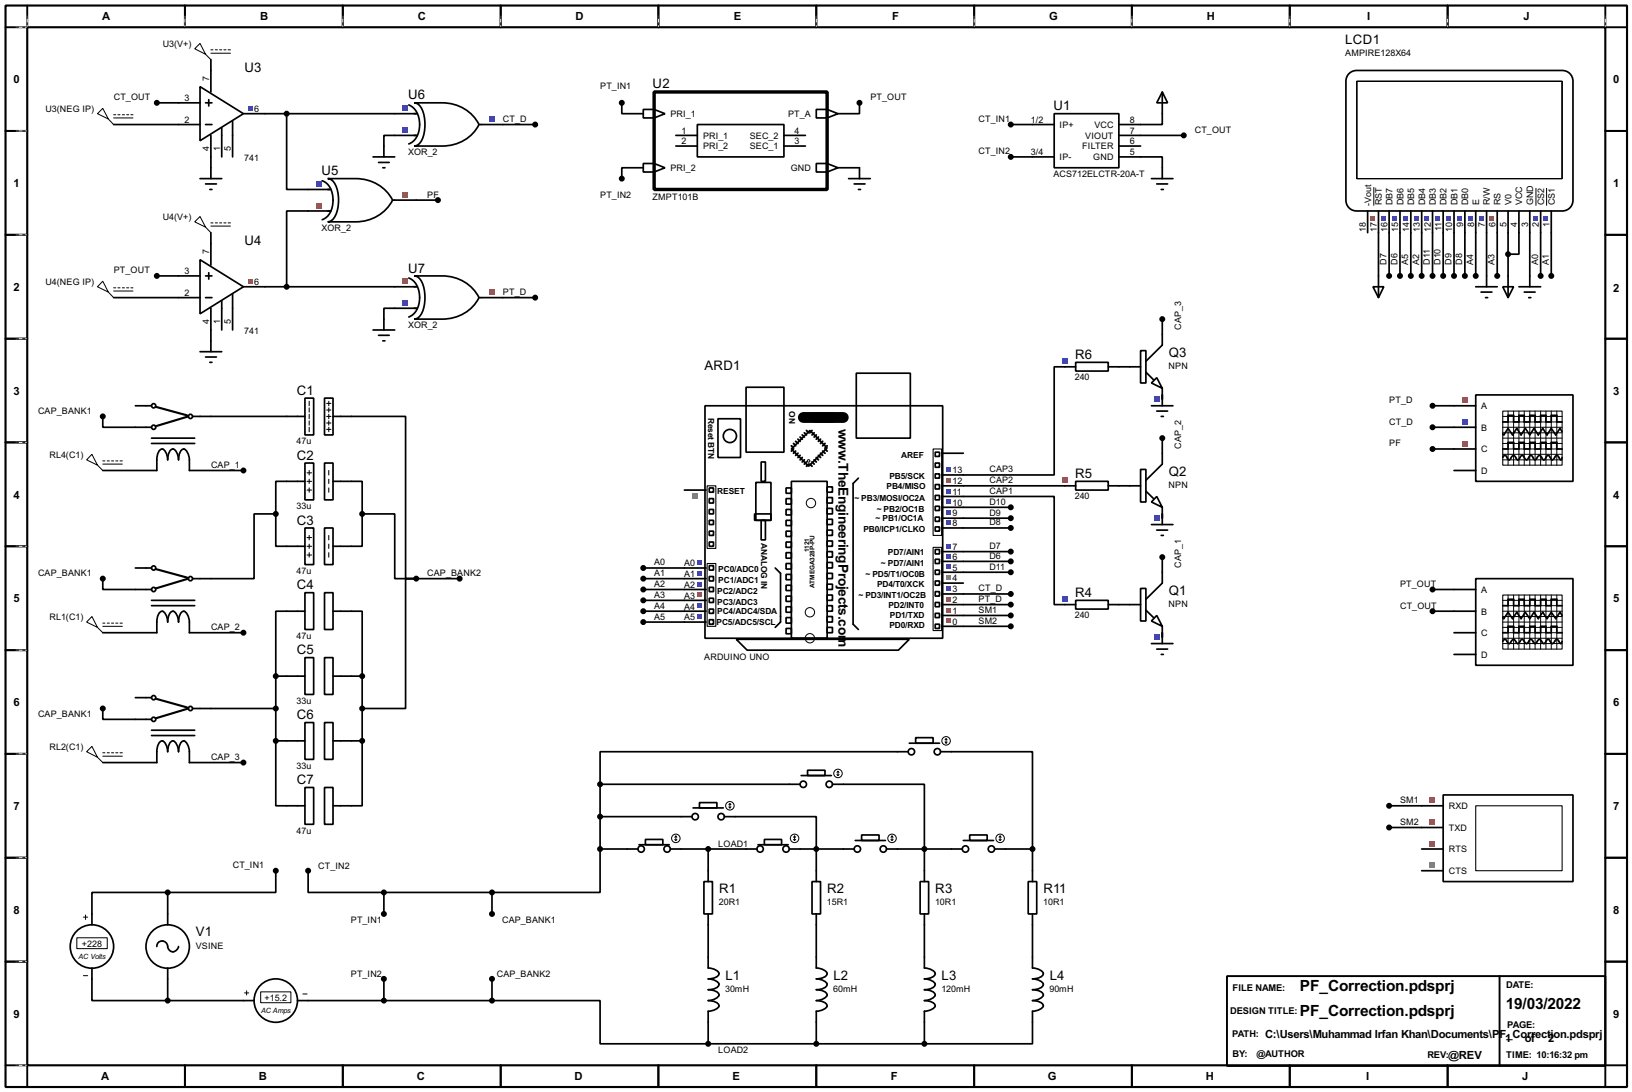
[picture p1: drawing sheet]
<svg xmlns="http://www.w3.org/2000/svg" width="383mm" height="256mm" viewBox="0 0 383 256" stroke-linecap="round" stroke-linejoin="round" font-family="sans-serif">
<path d="M1.3 1.3h381v254h-381zM6.4 6.4h370.8v243.8h-370.8z" fill="none" stroke="#000" stroke-width=".5"/>
<g fill="none" stroke="#000" stroke-width=".45">
<path d="M6.4 1.3v5.1h-5.1M43.5 1.3v5.1M80.6 1.3v5.1M117.7 1.3v5.1M154.7 1.3v5.1M191.8 1.3v5.1M228.9 1.3v5.1M266 1.3v5.1M303.1 1.3v5.1M340.2 1.3v5.1M377.2 1.3v5.1h5.1M1.3 30.8h5.1"/>
<path d="M377.2 30.8h5.1M1.3 55.2h5.1M377.2 55.2h5.1M1.3 79.6h5.1M377.2 79.6h5.1M1.3 103.9h5.1M186 104.7l.5 .5M186.5 104.2l.5 .5M186.5 105.5l-.5 .5M187 103.7l.5 .5M187 106l-.5 .5M187.5 103.2l.5 .5"/>
<path d="M187.5 106.5l-.5 .5M188 102.7l.5 .5M188 107l-.5 .5M188.5 102.2l.5 .5M188.5 107.5l-.5 .5M189 101.7l.5 .5M189 108l-.5 .5M189.5 101.1l.5 .6M189.5 108.5l-.5 .5M190 109l-.5 .5M190.3 109l.5 .5M190.8 108.5l.5 .5"/>
<path d="M190.8 101.1l-.5 .6M191.3 108l.5 .5M191.3 101.7l-.5 .5M191.8 107.5l.5 .5M191.8 102.2l-.5 .5M192.3 107l.5 .5M192.3 102.7l-.5 .5M192.8 106.5l.5 .5M192.8 103.2l-.5 .5M193.3 106l.6 .5M193.3 103.7l-.5 .5M193.9 105.5l.5 .5"/>
<path d="M193.9 104.2l-.6 .5M194.4 104.7l-.5 .5M377.2 103.9h5.1M1.3 128.3h5.1M377.2 128.3h5.1M1.3 152.7h5.1M377.2 152.7h5.1M1.3 177.1h5.1M377.2 177.1h5.1M1.3 201.5h5.1M377.2 201.5h5.1M1.3 225.9h5.1"/>
<path d="M288.3 229.3h88.9v21.1h-88.9zM352.4 229.3v21.1M377.2 225.9h5.1M1.3 250.2h5.1v5.1M43.5 250.2v5.1M80.6 250.2v5.1M117.7 250.2v5.1M154.7 250.2v5.1M191.8 250.2v5.1M228.9 250.2v5.1M266 250.2v5.1M303.1 250.2v5.1"/>
<path d="M340.2 250.2v5.1M382.3 250.2h-5.1v5.1"/>
</g>
<g fill="none" stroke="#fff" stroke-width=".23">
<path d="M3.9 6.4h2.3M6.4 3.9v2.3M43.5 3.9v2.3M80.6 3.9v2.3M117.7 3.9v2.3M154.7 3.9v2.3M191.8 3.9v2.3M228.9 3.9v2.3M266 3.9v2.3M303.1 3.9v2.3M340.2 3.9v2.3M377.2 3.9v2.3"/>
<path d="M3.9 30.8h2.3M3.9 55.2h2.3M3.9 79.6h2.3M3.9 103.9h2.3M3.9 128.3h2.3M3.9 152.7h2.3M3.9 177.1h2.3M3.9 201.5h2.3M3.9 225.9h2.3M3.9 250.2h2.3"/>
</g>
<g fill="none" stroke="#000" stroke-width=".23" stroke-dasharray=".5 1">
<path d="M3.9 6.4h2.3M6.4 3.9v2.3M43.5 3.9v2.3M80.6 3.9v2.3M117.7 3.9v2.3M154.7 3.9v2.3M191.8 3.9v2.3M228.9 3.9v2.3M266 3.9v2.3M303.1 3.9v2.3M340.2 3.9v2.3M377.2 3.9v2.3"/>
<path d="M3.9 30.8h2.3M3.9 55.2h2.3M3.9 79.6h2.3M3.9 103.9h2.3M3.9 128.3h2.3M3.9 152.7h2.3M3.9 177.1h2.3M3.9 201.5h2.3M3.9 225.9h2.3M3.9 250.2h2.3"/>
</g>
<g fill="none" stroke="#000" stroke-width=".4">
<path d="M49.6 14v2.6M26.7 29.3h15.3M36.9 24.2h5.1M49.6 36.9v2.5M62.3 26.7h30.5M67.4 26.7v17.8h5M92.8 31.8h-2.6v2.5M118.2 29.3h7.6M146.1 24.2v2.5h5.1M151.2 39.4h-5.1v2.6M196.9 39.4h5.1M202 24.2v2.5h-5.1"/>
<path d="M237.5 29.3h5.1M237.5 36.9h5.1M268 36.9h5.1v2.5M268 31.8h10.2M273.1 26.7v2.6h-5.1M49.6 54.7v2.5M72.4 49.6h-5v17.8M97.8 47h5.1M323.9 54.7v10.1M326.4 54.7v10.1M329 54.7v10.1M331.5 54.7v10.1"/>
<path d="M334.1 54.7v10.1M336.6 54.7v10.1M339.1 54.7v10.1M341.7 54.7v10.1M344.2 54.7v10.1M346.8 54.7v10.1M349.3 54.7v10.1M351.8 54.7v10.1M354.4 54.7v10.1M356.9 54.7v5h-2.5M359.5 54.7v10.1M362 54.7v10.1"/>
<path d="M364.5 54.7v10.1M26.7 69.9h15.3M36.9 64.8h5.1M49.6 77.5v2.6M62.3 67.4h30.5M92.8 72.4h-2.6v2.6M118.2 69.9h7.6M273.1 75v3.5M24.2 97.8v2.6h7.6M49.6 97.8h17.8M82.6 97.8h12.7v38.1h2.5M165.7 95.3h55.8v54.6h-55.8z"/>
<path d="M168.7 98.4h5.3v9.1h-5.3zM175.3 91h8.9v15.2h-8.9zM191.3 97.1h4.6v2h-4.6zM201.2 87.7h12.7v15.2h-12.7zM250.2 86.2h-2.5v25.4h-26.4M262.9 86.2h2.6M273.1 92.8v1M336.6 95.3h5.1M24.2 110.5h12.7M44.5 110.5h12.7M67.4 113.1h-2.6v7.6M82.6 113.1h2.5v7.6"/>
<path d="M160.8 115.1h5.1M166.7 117.1h1v1.1h-1zM166.7 119.7h1v1h-1zM166.7 114.6h1v1h-1zM177.6 113.3h3.6v8.9h-3.6zM178.9 108.5h1v4.6h-1zM184.7 114.6h1.3v1.3h-1.3zM184.7 117.1h1.3v1.3h-1.3zM184.7 119.7h1.3v1.3h-1.3zM186 113.1h8.4v36.8h-8.4zM190.3 101.1l4.1 4.1-4.4 4.3-4-4zM194.4 114.4h1.2v1.2h-1.2z"/>
<path d="M194.4 116.9h1.2v1.3h-1.2zM194.4 119.4h1.2v1.3h-1.2zM201.7 112.3l-1.2 1.3v33l1.2 1.3M219.8 106.2h1v1h-1zM219.8 111.3h1v1h-1zM219.8 113.8h1v1.1h-1zM219.8 116.4h1v1h-1zM219.8 118.9h1v1h-1zM219.8 108.8h1v1h-1zM221.3 116.6h26.4v25.4h2.5M221.3 119.2h16.2M221.3 114.1h28.9"/>
<path d="M221.3 106.5h5.1M262.9 114.1h2.6M273.1 102.9v3.6M336.6 100.4h5.1M336.6 105.5h5.1M24.2 135.9v2.6h7.6M64.8 120.7v7.6h2.6M64.8 120.7h-5.1v15.2h-10.1M85.1 120.7v7.6h-2.5M85.1 120.7h7.7v15.2h5M97.8 135.9h-2.5v30.5h-10.2M97.8 135.9h10.2"/>
<path d="M151.2 133.4h14.7M151.2 135.9h14.7M151.2 138.5h14.7M166.7 122.2h1v1h-1zM166.7 127.3h1v1h-1zM166.7 124.8h1v1h-1zM166.7 132.9h1v1h-1zM166.7 135.4h1v1.1h-1zM166.7 138h1v1h-1zM177.3 120.7h3.9v1.5h-3.9zM178.9 122.2h1v4.6h-1zM182.2 133.4l1.2 1.3v11.4l-1.2 1.3"/>
<path d="M184.7 122.2h1.3v1.3h-1.3zM184.7 124.8h1.3v1.2h-1.3zM184.7 127.3h1.3v1.3h-1.3zM184.7 129.8h1.3v1.3h-1.3zM184.7 132.4h1.3v1.3h-1.3zM184.7 134.9h1.3v1.3h-1.3zM184.7 137.5h1.3v1.2h-1.3zM194.4 122h1.2v1.2h-1.2zM194.4 124.5h1.2v1.3h-1.2zM194.4 127.1h1.2v1.2h-1.2zM194.4 129.6h1.2v1.3h-1.2zM194.4 132.1h1.2v1.3h-1.2z"/>
<path d="M194.4 134.7h1.2v1.2h-1.2zM194.4 137.2h1.2v1.3h-1.2zM194.4 139.8h1.2v1.2h-1.2zM219.8 121.5h1v1h-1zM219.8 123.8h1v1h-1zM219.8 129.1h1v1h-1zM219.8 131.4h1v1h-1zM219.8 133.9h1v1h-1zM219.8 136.5h1v1h-1zM219.8 139h1v1h-1zM221.3 131.9h16.2M221.3 129.6h16.2"/>
<path d="M221.3 124h16.2M221.3 121.7h16.2M221.3 139.5h16.2M221.3 134.4h16.2M221.3 137h5.1M273.1 120.7v1M273.1 130.9v3.5M336.6 138.5h5.1M24.2 148.6h12.7M44.5 148.6h12.7M64.8 158.8h2.6M64.8 158.8v15.2"/>
<path d="M67.4 143.6h-2.6v15.2M82.6 143.6h2.5v15.2M82.6 158.8h2.5M85.1 158.8v15.2M151.2 141h14.7M151.2 143.6h14.7M151.2 146.1h14.7M166.7 140.5h1v1h-1zM166.7 143.1h1v1h-1zM166.7 145.6h1v1h-1zM173 150.2h40.7l-2.6 2.5h-35.5zM184.7 140h1.3v1.3h-1.3z"/>
<path d="M184.7 142.5h1.3v1.3h-1.3zM184.7 145.1h1.3v1.3h-1.3zM184.7 147.6h1.3v1.3h-1.3zM194.4 142.3h1.2v1.3h-1.2zM194.4 144.8h1.2v1.3h-1.2zM194.4 147.4h1.2v1.2h-1.2zM219.8 141.5h1v1h-1zM219.8 144.1h1v1h-1zM219.8 146.6h1v1h-1zM221.3 144.6h16.2M221.3 147.1h16.2M221.3 142h16.2"/>
<path d="M262.9 142h2.6M273.1 148.6v1.1M336.6 143.6h5.1M24.2 166.4v2.6h7.6M24.2 179.1h12.7M44.5 179.1h12.7M49.6 166.4h15.2M64.8 174v15.3h2.6M64.8 174h2.6M82.6 174h2.5M85.1 174v15.3h-2.5M210.9 176.6h-69.9v7.6"/>
<path d="M223.6 176.6h19v22.8M141 199.4v10.2h-25.4M141 199.4h6.4M141 184.2v15.2M141 191.8h19.1M141 184.2h44.5M160.1 199.4h15.2M166.4 199.4v5.1M172.8 191.8h19v12.7M188 199.4h10.2M198.2 184.2h19v20.3M210.9 199.4h12.7"/>
<path d="M236.3 199.4h6.3M242.6 199.4v5.1M326.4 189.3h7.7M326.4 194.4h7.7M39.4 209.6h-17.8v5.1M39.4 209.6v5.1M64.8 204.5v5.1h-25.4M72.4 204.5v5.1h17.8M90.2 209.6v5.1M90.2 209.6h25.4M115.6 209.6v5.1M166.4 217.2v7.6"/>
<path d="M191.8 217.2v7.6M217.2 217.2v7.6M242.6 217.2v7.6M21.6 229.9v5.1h17.8M39.4 229.9v5.1M39.4 235h17.8M72.4 235h43.2M90.2 229.9v5.1M115.6 235h25.4v10.2h25.4M115.6 229.9v5.1M166.4 240.1v5.1M166.4 245.2h50.8"/>
<path d="M191.8 240.1v5.1M217.2 240.1v5.1M242.6 240.1v5.1h-25.4"/>
<circle cx="171.5" cy="102.4" r="1.55"/>
</g>
<path d="M188.8 98.1h9.4" fill="none" stroke="#000" stroke-width="2.6"/>
<g fill="none" stroke="#000" stroke-width=".23">
<circle cx="190" cy="108.3" r=".3"/>
<circle cx="190.5" cy="118.2" r="1.1"/>
<circle cx="190.3" cy="149.9" r="1.1"/>
<circle cx="190.3" cy="143.8" r="1.1"/>
</g>
<path d="M166.2 114.1h2v14.7h-2zM219.3 105.5h2v20.3h-2zM166.2 132.4h2v14.7h-2zM219.3 128.6h2v19.5h-2z" fill="none" stroke="#000" stroke-width=".25"/>
<g fill="#ff4040">
<path d="M222.4 145.3h1v1.1h-1z"/>
<path d="M222.4 142.8h1v1h-1z"/>
<path d="M222.4 140.3h1v1h-1z"/>
</g>
<path d="M222.4 137.7h1v1h-1z" fill="#4040ff"/>
<path d="M222.4 135.2h1v1h-1z" fill="#808080"/>
<g fill="#4040ff">
<path d="M222.4 132.6h1v1.1h-1z"/>
<path d="M222.4 130.1h1v1h-1z"/>
<path d="M222.4 127.8h1v1h-1z"/>
<path d="M222.4 122.2h1v1h-1z"/>
<path d="M222.4 119.9h1v1.1h-1z"/>
<path d="M222.4 117.4h1v1h-1z"/>
<path d="M222.4 114.9h1v1h-1z"/>
</g>
<path d="M222.4 112.3h1v1h-1z" fill="#ff4040"/>
<g fill="#4040ff">
<path d="M222.4 109.8h1v1h-1z"/>
<path d="M163.8 144.3h1v1h-1z"/>
<path d="M163.8 141.8h1v1h-1z"/>
</g>
<path d="M163.8 139.2h1v1.1h-1z" fill="#ff4040"/>
<g fill="#4040ff">
<path d="M163.8 136.7h1v1h-1z"/>
<path d="M163.8 134.2h1v1h-1z"/>
<path d="M163.8 131.6h1v1h-1z"/>
</g>
<path d="M162.7 115.8h1.3v1.2h-1.3z" fill="#808080"/>
<g fill="none" stroke="#000" stroke-width=".4">
<path d="M316.8 17.5a2.52 2.52 0 0 1 2-.9h48.3a2.5 2.5 0 0 1 2.5 2.5v27.9a2.5 2.5 0 0 1-2.5 2.6h-48.3a2.5 2.5 0 0 1-2.5-2.6v-27.9v-.6zM321.4 49.6v5.1M323.9 49.6v5.1M326.4 49.6v5.1M329 49.6v5.1M331.5 49.6v5.1M334.1 49.6v5.1M336.6 49.6v5.1M339.1 49.6v5.1M341.7 49.6v5.1M344.2 49.6v5.1M346.8 49.6v5.1"/>
<path d="M349.3 49.6v5.1M351.8 49.6v5.1M354.4 49.6v5.1M356.9 49.6v5.1M359.5 49.6v5.1M362 49.6v5.1M364.5 49.6v5.1"/>
</g>
<path d="M318.8 19.1h48.3v22.9h-48.3z" fill="none" stroke="#000" stroke-width=".25"/>
<path d="M322.8 43.9v4.4M360.9 44.1v4.2M363.4 44.2v4.1" fill="none" stroke="#000" stroke-width=".23"/>
<g fill="#4040ff">
<path d="M362.8 50.7h1v1h-1z"/>
<path d="M360.2 50.7h1v1h-1z"/>
</g>
<path d="M350.1 50.7h1v1h-1z" fill="#ff4040"/>
<g fill="#4040ff">
<path d="M347.5 50.7h1v1h-1z"/>
<path d="M345 50.7h1v1h-1z"/>
<path d="M342.4 50.7h1.1v1h-1.1z"/>
<path d="M339.9 50.7h1v1h-1z"/>
<path d="M337.4 50.7h1v1h-1z"/>
<path d="M334.8 50.7h1v1h-1z"/>
<path d="M332.3 50.7h1v1h-1z"/>
<path d="M329.7 50.7h1.1v1h-1.1z"/>
<path d="M327.2 50.7h1v1h-1z"/>
<path d="M324.7 50.7h1v1h-1z"/>
</g>
<path d="M322.1 50.7h1v1h-1z" fill="#ff4040"/>
<g fill="none" stroke="#000" stroke-width=".4">
<path d="M49.6 16.6v5M42 29.3h5M42 24.2h5M47 20.4l10.2 6.3-10.2 6.4zM48.3 29.3h1.5M48.3 24.2h1.5M49.1 23.4v1.5M49.6 31.8v5.1M52.1 30v6.9M54.7 28.5v8.4M57.2 26.7h5.1M242.6 29.3h5.1"/>
<path d="M242.6 36.9h5.1M247.7 26.7h15.2v12.7h-15.2zM262.9 29.3h5.1M262.9 36.9h5.1M262.9 31.8h5.1M262.9 34.3h5.1M273.1 21.6l1.3 2.6h-2.6zM273.1 21.6v5.1M273.1 39.4v2.6M270.6 42h5M271.8 43.2h2.6M272.9 44.5h.5"/>
<path d="M322.6 67.4h2.6l-1.3 2.5zM323.9 64.8v5.1M346.8 67.4h5M348 68.6h2.6M349.1 69.9h.5M349.3 64.8v2.6M353.1 67.4h2.6l-1.3 2.5zM354.4 64.8v5.1M356.9 67.4h5.1M358.2 68.6h2.5M359.2 69.9h.5M359.5 64.8v2.6"/>
<path d="M341.7 138.5h5.1M346.8 135.9h22.8v20.4h-22.8zM341.7 148.6h5.1M341.7 143.6h5.1M341.7 153.7h5.1M353.1 150.7l.5-.5 1 1 .5-.5a.54 .54 0 0 1 .8-.4l.2 .2a.58 .58 0 0 0 .6 .7 .58 .58 0 0 0 .5-.7l.5-.3 .5 .5a.54 .54 0 0 0 .7 .3l.8-.8 1 1 .5-.5a.54 .54 0 0 1 .8-.4l.8 .9 1-1 .7 .8a.6 .6 0 0 0 .9-.5l.4-.3 1 1 .3-.5M353.1 142.3h1.3v-1.5h1.3v1.5h1.2v-1.5h1.3v1.5h1.3v-1.5h1.2v1.5h1.3v-1.5h1.3v1.5h1.2v-1.5h1.3v1.5h1.3M353.1 148.6h1.3v-1.5h1.3v1.5h1.2v-1.5h1.3v1.5h1.3v-1.5h1.2v1.5h1.3v-1.5h1.3v1.5h1.2v-1.5h1.3v1.5h1.3M367.1 144.6l-.5-.8-1 1.5-1.1-1.5-1 1.5-1-1.5-1 1.5-1-1.5-1 1.5-1.1-1.5-1 1.5-1-1.5-1 1.5-1-1.5-1 1.5-.3-.2M21.6 214.7v2.5M39.4 214.7v2.5M165.4 207.1h2v7.6h-2z"/>
<path d="M166.4 204.5v2.6M166.4 214.7v2.5M21.6 227.4v2.5M36.9 222.3a1.32 1.32 0 0 1 1.4-1.3 1.32 1.32 0 0 1 1.2 1.6 1.27 1.27 0 0 0 1.3 .9 1.27 1.27 0 0 0 1.2-1.2M39.4 227.4v2.5M166.4 224.8v2.6a2.67 2.67 0 0 1 2.6 1.3 2.35 2.35 0 0 1-2.6 1.2l1.2 .2a1.82 1.82 0 0 1 1.4 1.1 2.31 2.31 0 0 1-2.6 1.3h.6a2.08 2.08 0 0 1 2 1.2 2.76 2.76 0 0 1-2.6 1.3h.6a2.08 2.08 0 0 1 2 1.3 2.75 2.75 0 0 1-2.6 1.2v2.6"/>
<circle cx="21.6" cy="222.3" r="5.1"/>
<circle cx="39.4" cy="222.3" r="5.1"/>
</g>
<g fill="#000" stroke="#000" stroke-width=".4">
<circle cx="237.5" cy="36.9" r=".5"/>
<circle cx="237.5" cy="29.3" r=".5"/>
<circle cx="278.1" cy="31.8" r=".5"/>
<circle cx="354.3" cy="59.7" r=".5"/>
<circle cx="326.4" cy="64.8" r=".5"/>
<circle cx="328.9" cy="64.8" r=".5"/>
<circle cx="331.5" cy="64.8" r=".5"/>
<circle cx="334" cy="64.8" r=".5"/>
<circle cx="336.6" cy="64.8" r=".5"/>
<circle cx="339.1" cy="64.8" r=".5"/>
<circle cx="341.6" cy="64.8" r=".5"/>
<circle cx="344.2" cy="64.8" r=".5"/>
<circle cx="346.7" cy="64.8" r=".5"/>
<circle cx="351.8" cy="64.8" r=".5"/>
<circle cx="362" cy="64.8" r=".5"/>
<circle cx="364.5" cy="64.8" r=".5"/>
<circle cx="237.5" cy="119.2" r=".5"/>
<circle cx="151.1" cy="133.4" r=".5"/>
<circle cx="151.1" cy="135.9" r=".5"/>
<circle cx="237.5" cy="129.6" r=".5"/>
<circle cx="237.5" cy="124" r=".5"/>
<circle cx="237.5" cy="121.7" r=".5"/>
<circle cx="237.5" cy="131.9" r=".5"/>
<circle cx="151.1" cy="141" r=".5"/>
<circle cx="151.1" cy="143.6" r=".5"/>
<circle cx="336.6" cy="143.6" r=".5"/>
<circle cx="39.4" cy="209.6" r=".5"/>
<circle cx="64.8" cy="204.5" r=".5"/>
<circle cx="72.4" cy="204.5" r=".5"/>
<circle cx="90.2" cy="214.7" r=".5"/>
<circle cx="39.4" cy="235" r=".5"/>
<circle cx="90.2" cy="229.9" r=".5"/>
</g>
<path d="M353.1 139.8h14v12.7h-14z" fill="none" stroke="#000" stroke-width=".25"/>
<g fill="none" stroke="#000" stroke-width=".23">
<path d="M354.4 139.8v12.7M355.7 139.8v12.7M356.9 139.8v12.7M358.2 139.8v12.7M359.5 139.8v12.7M360.7 139.8v12.7M362 139.8v12.7M363.3 139.8v12.7M364.5 139.8v12.7M365.8 139.8v12.7M353.1 143.6h14M353.1 141h14"/>
<path d="M353.1 142.3h14M353.1 144.8h14M353.1 147.4h14M353.1 148.6h14M353.1 149.9h14M353.1 151.2h14M353.1 146.1h14M19.6 215.4h1M20.1 214.9v1.1M18.1 220.3h7.1v2.5h-7.1zM19.6 229.2h1"/>
</g>
<path d="M58.3 24.9h1.1v1.1h-1.1z" fill="#4040ff"/>
<g fill="none" stroke="#000" stroke-width=".4">
<path d="M49.6 39.4v2.6M47 42h5.1M48.3 43.2h2.6M49.3 44.5h.5M49.6 57.2v5.1M42 69.9h5M42 64.8h5M47 61l10.2 6.4-10.2 6.3zM48.3 69.9h1.5M48.3 64.8h1.5M49.1 64.1v1.5M49.6 72.4v5.1"/>
<path d="M52.1 70.7v6.8M54.7 69.1v8.4M57.2 67.4h5.1"/>
</g>
<circle cx="36.8" cy="24.2" r=".5" fill="#000" stroke="#000" stroke-width=".4"/>
<path d="M58.3 65.6h1.1v1h-1.1z" fill="#ff4040"/>
<path d="M72.4 44.5h5.4M72.4 49.6h5.4M75.7 42.5a5.1 5.1 0 0 1 2.4 6.1 3.9 3.9 0 0 1-2.4 3M77 42h6.6a9.6 9.6 0 0 1 8.7 5 9.6 9.6 0 0 1-8.7 5.1h-6.6a3.2 3.2 0 0 0 2.4-3.1 7.6 7.6 0 0 0-1.4-6.6zM92.3 47h5.5M47 82.6h5.1M48.3 83.9h2.6M49.3 85.1h.5M49.6 80.1v2.5" fill="none" stroke="#000" stroke-width=".4"/>
<circle cx="36.8" cy="64.8" r=".5" fill="#000" stroke="#000" stroke-width=".4"/>
<g fill="none" stroke="#000" stroke-width=".23">
<path d="M22.9 26.7l1.3-1.2 1.3 2.5zM25.5 28l1.2 1.3M26.7 27h.5M26.7 27.7h4.6M27.7 27h.5M28.8 27h.5M29.8 27h.5M30.8 27h.5M24.2 66.1l1.3 2.5-2.6-1.2zM25.5 68.6l1.2 1.3M26.7 67.6h.5M26.7 68.4h4.6"/>
<path d="M27.7 67.6h.5M28.8 67.6h.5M29.8 67.6h.5M30.8 67.6h.5"/>
</g>
<path d="M74.3 42.6h1.3v1.3h-1.3z" fill="#4040ff"/>
<g fill="#ff4040">
<path d="M74.3 47.7h1.3v1.2h-1.3z"/>
<path d="M94.7 45.1h1.2v1.3h-1.2z"/>
</g>
<g fill="#000" stroke="#000" stroke-width=".4">
<circle cx="146.1" cy="24.2" r=".5"/>
<circle cx="201.9" cy="24.2" r=".5"/>
<circle cx="102.9" cy="47" r=".5"/>
<circle cx="146.1" cy="42" r=".5"/>
<circle cx="90.2" cy="209.6" r=".5"/>
<circle cx="90.2" cy="235" r=".5"/>
</g>
<g fill="none" stroke="#000" stroke-width=".23">
<path d="M45.8 11.5l1.2-1.3 1.3 2.6zM48.3 12.8l1.3 1.2M49.6 11.7h.5M49.6 12.5h4.6M50.6 11.7h.5M51.6 11.7h.5M52.6 11.7h.5M53.6 11.7h.6M45.8 52.1l1.2-1.2 1.3 2.5zM48.3 53.4l1.3 1.3M49.6 52.4h.5M49.6 53.1h4.6"/>
<path d="M50.6 52.4h.5M51.6 52.4h.5M52.6 52.4h.5M53.6 52.4h.6M57.5 233.2h1M58 232.7v1M61.3 233h7.1v2.5h-7.1zM71.2 233.5h1"/>
</g>
<path d="M153.7 21.6h40.7v22.9h-40.7z" fill="none" stroke="#000" stroke-width=".8"/>
<g fill="none" stroke="#000" stroke-width=".4">
<path d="M151.2 25.7h2.5l2.6 1-2.6 1h-2.5zM151.2 38.4h2.5l2.6 1-2.6 1h-2.5zM153.7 25.7v2M153.7 38.4v2M158.8 31.8h5.1M158.8 34.3h5.1M163.9 29.3h20.3v7.6h-20.3zM184.2 31.8h5.1M184.2 34.3h5.1M191.8 25.7h2.6l2.5 1-2.5 1h-2.6zM191.8 38.4h2.6l2.5 1-2.5 1h-2.6zM194.4 25.7v2"/>
<path d="M194.4 38.4v2M202 39.4v2.6M199.4 42h5.1M200.7 43.2h2.6M201.7 44.5h.5M334.1 189.3h5M334.1 199.4h5M334.1 194.4h5M339.1 186.7h30.5v20.4h-30.5zM334.1 204.5h5M57.2 235h2.5M69.9 235h2.5"/>
<circle cx="64.8" cy="235" r="5.1"/>
</g>
<path d="M346.8 189.3h20.3v15.2h-20.3z" fill="none" stroke="#000" stroke-width=".25"/>
<g fill="#ff4040">
<path d="M336 187.4h1.2v1.2h-1.2z"/>
<path d="M336 197.5h1.2v1.3h-1.2z"/>
<path d="M336 192.5h1.2v1.2h-1.2z"/>
</g>
<path d="M336 202.6h1.2v1.3h-1.2z" fill="#808080"/>
<g fill="#000" stroke="#000" stroke-width=".4">
<circle cx="97.8" cy="135.9" r=".5"/>
<circle cx="108" cy="135.9" r=".5"/>
<circle cx="336.6" cy="138.5" r=".5"/>
<circle cx="237.5" cy="147.1" r=".5"/>
<circle cx="237.5" cy="144.6" r=".5"/>
<circle cx="141" cy="199.4" r=".5"/>
<circle cx="141" cy="191.8" r=".5"/>
<circle cx="166.4" cy="199.4" r=".5"/>
<circle cx="191.8" cy="199.4" r=".5"/>
<circle cx="326.4" cy="194.4" r=".5"/>
<circle cx="326.4" cy="189.3" r=".5"/>
<circle cx="115.6" cy="209.6" r=".5"/>
<circle cx="115.6" cy="214.7" r=".5"/>
<circle cx="115.6" cy="235" r=".5"/>
<circle cx="115.6" cy="229.9" r=".5"/>
<circle cx="166.4" cy="245.2" r=".5"/>
<circle cx="191.8" cy="245.2" r=".5"/>
</g>
<g fill="none" stroke="#000" stroke-width=".4">
<path d="M67.4 97.8h4.3M71.7 93.5h2v8.7h-2zM76.3 93.5h2v8.7h-2zM78.3 97.8h4.3M268 138.2h1.3v7.7h-1.3zM273.1 134.4v2.6l-3.8 3.8M265.5 142h2.5M269.3 143.3l1.8 1.8M271.8 144.6l1.3 2.5-2.5-1.2zM273.1 147.1v2.6M147.4 199.4h2.5M150.2 198.4h7.1"/>
<path d="M151.7 197.2h4.1v1.2h-4.1zM157.5 199.4h2.6M160.1 191.8h2.5M162.9 189.8h7.1M164.4 188.5h4.1v1.3h-4.1zM170.2 191.8h2.6M175.3 199.4h2.6M178.1 198.4h7.1M179.6 197.2h4.1v1.2h-4.1zM185.5 199.4h2.5M185.5 184.2h2.5M188.3 182.2h7.1"/>
<path d="M189.8 180.9h4.1v1.3h-4.1zM195.6 184.2h2.6M198.2 199.4h2.5M201 197.4h7.1M202.5 196.1h4.1v1.3h-4.1zM208.3 199.4h2.6M190.8 207.1h2v7.6h-2zM191.8 204.5v2.6M191.8 214.7v2.5M216.2 207.1h2v7.6h-2zM217.2 204.5v2.6M217.2 214.7v2.5"/>
<path d="M191.8 224.8v2.6a2.67 2.67 0 0 1 2.6 1.3 2.35 2.35 0 0 1-2.6 1.2l1.2 .2a1.82 1.82 0 0 1 1.4 1.1 2.31 2.31 0 0 1-2.6 1.3h.6a2.08 2.08 0 0 1 2 1.2 2.76 2.76 0 0 1-2.6 1.3h.6a2.08 2.08 0 0 1 2 1.3 2.75 2.75 0 0 1-2.6 1.2v2.6M217.2 224.8v2.6a2.67 2.67 0 0 1 2.6 1.3 2.35 2.35 0 0 1-2.6 1.2l1.2 .2a1.82 1.82 0 0 1 1.4 1.1 2.31 2.31 0 0 1-2.6 1.3h.6a2.08 2.08 0 0 1 2 1.2 2.76 2.76 0 0 1-2.6 1.3h.6a2.08 2.08 0 0 1 2 1.3 2.75 2.75 0 0 1-2.6 1.2v2.6"/>
<circle cx="150.6" cy="199.4" r=".75"/>
<circle cx="156.7" cy="199.4" r=".75"/>
<circle cx="163.3" cy="191.8" r=".75"/>
<circle cx="169.4" cy="191.8" r=".75"/>
<circle cx="178.6" cy="199.4" r=".75"/>
<circle cx="184.7" cy="199.4" r=".75"/>
<circle cx="188.7" cy="184.2" r=".75"/>
<circle cx="194.8" cy="184.2" r=".75"/>
<circle cx="201.4" cy="199.4" r=".75"/>
<circle cx="207.5" cy="199.4" r=".75"/>
</g>
<g fill="none" stroke="#000" stroke-width=".23">
<path d="M158.6 197.2l.2 .2M158.8 196.4v1M158.8 196.4l-.2 .3M158.8 196.4l.3 .3M159.1 197.2l-.3 .2M171.3 189.5l.2 .3M171.5 188.8v1M171.5 188.8l-.2 .2M171.5 188.8l.3 .2M171.8 189.5l-.3 .3M186.5 197.2l.2 .2M186.7 196.4v1"/>
<path d="M186.7 196.4l-.2 .3M186.7 196.4l.3 .3M187 197.2l-.3 .2M196.7 181.9l.2 .3M196.9 181.2v1M196.9 181.2l-.2 .2M196.9 181.2l.3 .2M197.2 181.9l-.3 .3M209.4 197.2l.2 .2M209.6 196.4v1M209.6 196.4l-.2 .3M209.6 196.4l.3 .3"/>
<path d="M209.9 197.2l-.3 .2"/>
<circle cx="158.8" cy="196.9" r="1"/>
<circle cx="171.5" cy="189.3" r="1"/>
<circle cx="186.7" cy="196.9" r="1"/>
<circle cx="196.9" cy="181.7" r="1"/>
<circle cx="209.6" cy="196.9" r="1"/>
</g>
<g fill="none" stroke="#000" stroke-width=".25">
<path d="M72.7 94.3v1M72.7 95.8v1M72.7 97.3v1.1M72.7 98.9v1M76.8 94.8h1M76.8 99.4h1M76.8 97.8h1M76.8 96.3h1M77.3 94.3v1M77.3 95.8v1M77.3 97.3v1.1M77.3 98.9v1"/>
<path d="M72.7 100.4v1M76.8 100.9h1M77.3 100.4v1"/>
</g>
<path d="M271.2 149h1.3v1.3h-1.3z" fill="#4040ff"/>
<path d="M250.2 142h2.6M252.8 141h7.6v2.1h-7.6zM260.4 142h2.5" fill="none" stroke="#000" stroke-width=".4"/>
<path d="M249.6 140.1h1.3v1.3h-1.3z" fill="#4040ff"/>
<g fill="none" stroke="#000" stroke-width=".4">
<path d="M31.8 95.3h3.8M45.3 97.8h4.3M31.8 100.4h3.8M35.6 104.2h10.2M35.6 102.9h10.2M36.9 110.5a8.4 8.4 0 0 1 .3-4.3 .89 .89 0 0 1 .9-.8 .89 .89 0 0 1 .9 .8l.4 1.8v-.6a2.03 2.03 0 0 1 1.3-1.9 2.61 2.61 0 0 1 1.3 2.5v-.6a2.03 2.03 0 0 1 1.2-1.9 2.7 2.7 0 0 1 1.3 2.5v2.5M265.5 114.1h2.5M268 110.3h1.3v7.6h-1.3zM269.3 115.4l1.8 1.7M271.8 116.6l1.3 2.6-2.5-1.3zM273.1 106.5v2.5l-3.8 3.8M273.1 119.2v2.5"/>
<path d="M31.8 133.4h3.8M31.8 138.5h3.8M45.3 135.9h4.3M35.6 142.3h10.2M35.6 141h10.2M36.9 148.6a8.4 8.4 0 0 1 .3-4.3 .89 .89 0 0 1 .9-.8 .89 .89 0 0 1 .9 .8l.4 1.8v-.6a2.03 2.03 0 0 1 1.3-1.9 2.61 2.61 0 0 1 1.3 2.5v-.6a2.03 2.03 0 0 1 1.2-1.9 2.7 2.7 0 0 1 1.3 2.5v2.5M270.6 151.2h5M271.8 152.5h2.6M272.9 153.7h.5M273.1 148.6v2.6"/>
<circle cx="36.1" cy="95.3" r=".5"/>
<circle cx="44.7" cy="97.8" r=".5"/>
<circle cx="36.1" cy="100.4" r=".5"/>
<circle cx="36.1" cy="133.4" r=".5"/>
<circle cx="36.1" cy="138.5" r=".5"/>
<circle cx="44.7" cy="135.9" r=".5"/>
</g>
<path d="M36.6 95.6l7.4 2M44.3 97.8l-7.7 2.3M36.6 133.7l7.4 2M44.3 135.9l-7.7 2.3" fill="none" stroke="#000" stroke-width=".5"/>
<g fill="none" stroke="#000" stroke-width=".23">
<path d="M21.6 106.7l1.3 2.6-2.5-1.3zM22.9 109.3l1.3 1.2M24.2 108.3h.5M24.2 109h4.6M25.2 108.3h.5M26.2 108.3h.5M27.2 108.3h.5M28.2 108.3h.6M21.6 144.8l1.3 2.6-2.5-1.3zM22.9 147.4l1.3 1.2M24.2 146.4h.5M24.2 147.1h4.6"/>
<path d="M25.2 146.4h.5M26.2 146.4h.5M27.2 146.4h.5M28.2 146.4h.6"/>
</g>
<g fill="#000" stroke="#000" stroke-width=".4">
<circle cx="24.1" cy="97.8" r=".5"/>
<circle cx="57.2" cy="110.5" r=".5"/>
<circle cx="24.1" cy="135.9" r=".5"/>
<circle cx="273.1" cy="130.9" r=".5"/>
<circle cx="57.2" cy="148.6" r=".5"/>
</g>
<path d="M271.2 121.1h1.3v1.3h-1.3z" fill="#4040ff"/>
<path d="M250.2 114.1h2.6M252.8 113.1h7.6v2h-7.6zM260.4 114.1h2.5" fill="none" stroke="#000" stroke-width=".4"/>
<path d="M249.6 112.2h1.3v1.3h-1.3z" fill="#ff4040"/>
<g fill="none" stroke="#000" stroke-width=".4">
<path d="M273.1 78.5v2.6l-3.8 3.8M265.5 86.2h2.5M268 82.4h1.3v7.6h-1.3zM269.3 87.4l1.8 1.8M270.6 90l1.2-1.3 1.3 2.5zM273.1 91.2v2.6M67.4 113.1h4.3M71.7 108.8h2v8.6h-2zM76.3 108.8h2v8.6h-2zM78.3 113.1h4.3M67.4 128.3h4.3M71.7 124h2v8.6h-2z"/>
<path d="M71.7 139.2h2v8.7h-2zM76.3 124h2v8.6h-2zM76.3 139.2h2v8.7h-2zM78.3 128.3h4.3M270.6 123.2h5M271.8 124.5h2.6M272.9 125.8h.5M273.1 120.7v2.5M67.4 143.6h4.3M67.4 158.8h4.3M71.7 154.5h2v8.6h-2zM76.3 154.5h2v8.6h-2z"/>
<path d="M78.3 143.6h4.3M78.3 158.8h4.3M31.8 163.9h3.8M31.8 169h3.8M35.6 172.8h10.2M35.6 171.5h10.2M36.9 179.1a8.5 8.5 0 0 1 .3-4.3 .88 .88 0 0 1 .9-.8 .88 .88 0 0 1 .9 .8l.4 1.8v-.7a2.08 2.08 0 0 1 1.3-1.9 2.67 2.67 0 0 1 1.3 2.6v-.7a2.08 2.08 0 0 1 1.2-1.9 2.76 2.76 0 0 1 1.3 2.6v2.5M45.3 166.4h4.3M67.4 174h4.3M71.7 169.7h2v8.7h-2zM76.3 169.7h2v8.7h-2zM78.3 174h4.3"/>
<circle cx="36.1" cy="169" r=".5"/>
<circle cx="36.1" cy="163.9" r=".5"/>
<circle cx="44.7" cy="166.4" r=".5"/>
</g>
<g fill="#000" stroke="#000" stroke-width=".4">
<circle cx="273.1" cy="102.9" r=".5"/>
<circle cx="64.8" cy="120.7" r=".5"/>
<circle cx="85.1" cy="120.7" r=".5"/>
<circle cx="237.5" cy="139.5" r=".5"/>
<circle cx="64.8" cy="158.8" r=".5"/>
<circle cx="85.1" cy="158.8" r=".5"/>
<circle cx="24.1" cy="166.4" r=".5"/>
<circle cx="57.2" cy="179.1" r=".5"/>
</g>
<path d="M36.6 164.1l7.4 2.1M44.3 166.4l-7.7 2.3" fill="none" stroke="#000" stroke-width=".5"/>
<path d="M21.6 175.3l1.3 2.6-2.5-1.3zM22.9 177.9l1.3 1.2M24.2 176.8h.5M24.2 177.6h4.6M25.2 176.8h.5M26.2 176.8h.5M27.2 176.8h.5M28.2 176.8h.6" fill="none" stroke="#000" stroke-width=".23"/>
<g fill="none" stroke="#000" stroke-width=".25">
<path d="M72.2 115.1h1M72.2 113.1h1M72.2 111.1h1M72.7 110.5v1.1M72.7 112.6v1M72.7 114.6v1M77.3 110.5v1.1M77.3 112.6v1M77.3 114.6v1M72.2 130.4h1M72.2 128.3h1M72.2 126.3h1"/>
<path d="M72.7 125.8v1M72.7 127.8v1M72.7 129.8v1.1M77.3 125.8v1M77.3 127.8v1M77.3 129.8v1.1"/>
</g>
<path d="M271.2 93.1h1.3v1.3h-1.3z" fill="#4040ff"/>
<path d="M250.2 86.2h2.6M252.8 85.1h7.6v2.1h-7.6zM260.4 86.2h2.5" fill="none" stroke="#000" stroke-width=".4"/>
<path d="M249.6 84.3h1.3v1.2h-1.3z" fill="#4040ff"/>
<g fill="none" stroke="#000" stroke-width=".4">
<path d="M270.6 95.3h5M271.8 96.6h2.6M272.9 97.8h.5M273.1 92.8v2.5M341.7 95.3h5.1M346.8 92.8h22.8v20.3h-22.8zM353.1 99.1h1.3v-1.5h1.3v1.5h1.2v-1.5h1.3v1.5h1.3v-1.5h1.2v1.5h1.3v-1.5h1.3v1.5h1.2v-1.5h1.3v1.5h1.3M341.7 105.5h5.1M341.7 100.4h5.1M341.7 110.5h5.1M353.1 107.5l.5-.5 1 1 .5-.5a.54 .54 0 0 1 .8-.4l.8 .9 1-1 1 1 1-1 1 1 .5-.5a.54 .54 0 0 1 .8-.4l.8 .9 1-1 1 1 1-1 1 1 .3-.5M353.1 105.5h1.3v-1.6h1.3v1.6h1.2v-1.6h1.3v1.6h1.3v-1.6h1.2v1.6h1.3v-1.6h1.3v1.6h1.2v-1.6h1.3v1.6h1.3"/>
<path d="M367.1 101.4l-.5-.8-1 1.6-1.1-1.6-1 1.6-1-1.6-1 1.6-1-1.6-1 1.6-1.1-1.6-1 1.6-1-1.6-1 1.6-1-1.6-1 1.6-.3-.3M67.4 189.3h4.3M71.7 185h2v8.6h-2zM76.3 185h2v8.6h-2zM78.3 189.3h4.3"/>
</g>
<g fill="#000" stroke="#000" stroke-width=".4">
<circle cx="273.1" cy="75" r=".5"/>
<circle cx="64.8" cy="166.4" r=".5"/>
<circle cx="64.8" cy="174" r=".5"/>
<circle cx="85.1" cy="174" r=".5"/>
<circle cx="85.1" cy="166.4" r=".5"/>
</g>
<path d="M353.1 96.6h14v12.7h-14z" fill="none" stroke="#000" stroke-width=".25"/>
<g fill="none" stroke="#000" stroke-width=".23">
<path d="M353.1 97.8h14M353.1 99.1h14M354.4 96.6v12.7M355.7 96.6v12.7M356.9 96.6v12.7M358.2 96.6v12.7M359.5 96.6v12.7M360.7 96.6v12.7M362 96.6v12.7M363.3 96.6v12.7M364.5 96.6v12.7M365.8 96.6v12.7"/>
<path d="M353.1 100.4h14M353.1 101.7h14M353.1 104.2h14M353.1 105.5h14M353.1 106.7h14M353.1 108h14M353.1 102.9h14"/>
</g>
<path d="M343.6 93.4h1.3v1.3h-1.3z" fill="#ff4040"/>
<path d="M343.6 98.5h1.3v1.2h-1.3z" fill="#4040ff"/>
<path d="M343.6 103.6h1.3v1.2h-1.3z" fill="#ff4040"/>
<g fill="#000" stroke="#000" stroke-width=".4">
<circle cx="336.6" cy="95.3" r=".5"/>
<circle cx="336.6" cy="100.4" r=".5"/>
<circle cx="151.1" cy="138.5" r=".5"/>
<circle cx="237.5" cy="134.4" r=".5"/>
<circle cx="151.1" cy="146.1" r=".5"/>
<circle cx="237.5" cy="142" r=".5"/>
</g>
<path d="M92.8 26.7h5.3M92.8 31.8h5.3M96.1 24.7a5.2 5.2 0 0 1 2.3 6.2 3.9 3.9 0 0 1-2.3 2.9M97.3 24.2h6.6a9.5 9.5 0 0 1 8.7 5.1 9.5 9.5 0 0 1-8.7 5h-6.6a3.1 3.1 0 0 0 2.4-3.1 7.8 7.8 0 0 0-1.3-6.6zM112.6 29.3h5.6" fill="none" stroke="#000" stroke-width=".4"/>
<g fill="#4040ff">
<path d="M94.7 24.8h1.2v1.3h-1.2z"/>
<path d="M94.7 29.9h1.2v1.3h-1.2z"/>
<path d="M115 27.4h1.3v1.2h-1.3z"/>
</g>
<path d="M92.8 67.4h5.3M92.8 72.4h5.3M96.1 65.3a5.1 5.1 0 0 1 2.3 6.2 4 4 0 0 1-2.3 3M97.3 64.8h6.6a9.5 9.5 0 0 1 8.7 5.1 9.5 9.5 0 0 1-8.7 5.1h-6.6a3.2 3.2 0 0 0 2.4-3.2 7.8 7.8 0 0 0-1.3-6.6zM112.6 69.9h5.6" fill="none" stroke="#000" stroke-width=".4"/>
<path d="M94.7 65.5h1.2v1.2h-1.2z" fill="#ff4040"/>
<path d="M94.7 70.5h1.2v1.3h-1.2z" fill="#4040ff"/>
<path d="M115 68h1.3v1.3h-1.3z" fill="#ff4040"/>
<g fill="#000" stroke="#000" stroke-width=".4">
<circle cx="67.3" cy="26.7" r=".5"/>
<circle cx="125.7" cy="29.3" r=".5"/>
<circle cx="67.3" cy="67.4" r=".5"/>
<circle cx="125.7" cy="69.9" r=".5"/>
<circle cx="336.6" cy="105.5" r=".5"/>
<circle cx="141" cy="184.2" r=".5"/>
<circle cx="217.2" cy="199.4" r=".5"/>
<circle cx="242.6" cy="199.4" r=".5"/>
<circle cx="217.2" cy="245.2" r=".5"/>
</g>
<g fill="none" stroke="#000" stroke-width=".4">
<path d="M87.7 36.9h5.1M89 38.2h2.5M90 39.4h.5M90.2 34.3v2.6M87.7 77.5h5.1M89 78.8h2.5M90.2 75v2.5M90 80.1h.5M210.9 176.6h2.5M213.7 174.6h7.1M215.2 173.3h4.1v1.3h-4.1zM221 176.6h2.6"/>
<path d="M223.6 199.4h2.5M226.4 197.4h7.1M227.9 196.1h4.1v1.3h-4.1zM233.7 199.4h2.6M241.6 207.1h2v7.6h-2zM242.6 204.5v2.6M242.6 214.7v2.5M242.6 224.8v2.6a2.67 2.67 0 0 1 2.6 1.3 2.35 2.35 0 0 1-2.6 1.2l1.2 .2a1.82 1.82 0 0 1 1.4 1.1 2.31 2.31 0 0 1-2.6 1.3h.6a2.08 2.08 0 0 1 2 1.2 2.76 2.76 0 0 1-2.6 1.3h.6a2.08 2.08 0 0 1 2 1.3 2.75 2.75 0 0 1-2.6 1.2v2.6"/>
<circle cx="214.1" cy="176.6" r=".75"/>
<circle cx="220.2" cy="176.6" r=".75"/>
<circle cx="226.8" cy="199.4" r=".75"/>
<circle cx="232.9" cy="199.4" r=".75"/>
</g>
<g fill="none" stroke="#000" stroke-width=".23">
<path d="M222.1 174.3l.2 .3M222.3 173.5v1.1M222.3 173.5l-.2 .3M222.3 173.5l.3 .3M222.6 174.3l-.3 .3M234.8 197.2l.2 .2M235 196.4v1M235 196.4l-.2 .3M235 196.4l.3 .3M235.3 197.2l-.3 .2"/>
<circle cx="222.3" cy="174" r="1"/>
<circle cx="235" cy="196.9" r="1"/>
</g>
<g font-size="4.1">
<text x="305.4" y="232.9">PF_Correction.pdsprj</text>
<text x="305.4" y="238.7">PF_Correction.pdsprj</text>
<text x="353.9" y="236.9">19/03/2022</text>
</g>
<g font-size="3.6">
<text x="197" y="100.7" transform="rotate(90 197 100.7)">w</text>
<text x="197" y="108" transform="rotate(90 197 108)">.TheEngineeringProjects.com</text>
</g>
<g font-size="3.5">
<text x="316.1" y="10.3">LCD1</text>
<text x="57.5" y="17">U3</text>
<text x="95.9" y="23.3">U6</text>
<text x="153.4" y="20.6">U2</text>
<text x="247.6" y="25.9">U1</text>
<text x="75.6" y="41.2">U5</text>
<text x="57.5" y="57.7">U4</text>
<text x="95.9" y="64">U7</text>
<text x="274.6" y="83.8">Q3</text>
<text x="165.5" y="86.9">ARD1</text>
<text x="252.6" y="84.3">R6</text>
<text x="69.8" y="92.7">C1</text>
<text x="69.8" y="108">C2</text>
<text x="252.6" y="112.3">R5</text>
<text x="274.6" y="111.7">Q2</text>
<text x="69.8" y="123.2">C3</text>
<text x="69.8" y="138.4">C4</text>
<text x="252.6" y="140.2">R4</text>
<text x="274.6" y="139.7">Q1</text>
<text x="69.8" y="153.7">C5</text>
<text x="69.8" y="168.9">C6</text>
<text x="69.8" y="184.1">C7</text>
<text x="169" y="209.8">R1</text>
<text x="194.4" y="209.8">R2</text>
<text x="219.8" y="209.8">R3</text>
<text x="245.2" y="209.8">R11</text>
<text x="46" y="219.9">V1</text>
<text x="170.5" y="230.1">L1</text>
<text x="195.9" y="230.1">L2</text>
<text x="221.3" y="230.1">L3</text>
<text x="246.7" y="230.1">L4</text>
</g>
<g font-size="3">
<text x="24" y="4.6">A</text>
<text x="61.1" y="4.6">B</text>
<text x="98.2" y="4.6">C</text>
<text x="135.2" y="4.6">D</text>
<text x="172.4" y="4.6">E</text>
<text x="209.6" y="4.6">F</text>
<text x="246.5" y="4.6">G</text>
<text x="283.6" y="4.6">H</text>
<text x="321.2" y="4.6">I</text>
<text x="358" y="4.6">J</text>
<text x="3.2" y="19.5">0</text>
<text x="379.1" y="19.5">0</text>
<text x="3.2" y="44">1</text>
<text x="379.1" y="44">1</text>
<text x="3.2" y="68.4">2</text>
<text x="379.1" y="68.6">2</text>
<text x="3.2" y="92.7">3</text>
<text x="379.1" y="92.7">3</text>
<text x="3.2" y="117.1">4</text>
<text x="379.1" y="117.1">4</text>
<text x="3.2" y="141.5">5</text>
<text x="379.1" y="141.5">5</text>
<text x="3.2" y="165.9">6</text>
<text x="379.1" y="165.9">6</text>
<text x="3.2" y="190.3">7</text>
<text x="379.1" y="190.3">7</text>
<text x="3.2" y="214.7">8</text>
<text x="379.1" y="214.7">8</text>
<text x="3.2" y="239.1">9</text>
<text x="379.1" y="239.1">9</text>
<text x="297.2" y="243.8">C:\Users\Muhammad Irfan Khan\Documents\PF_Correction.pdsprj</text>
<text x="353.7" y="244.8">1</text>
<text x="358.3" y="244.8">of</text>
<text x="363.8" y="244.8">2</text>
<text x="340.3" y="248.8">@REV</text>
<text x="23.8" y="253.8">A</text>
<text x="60.8" y="253.8">B</text>
<text x="97.9" y="253.8">C</text>
<text x="135" y="253.8">D</text>
<text x="172.1" y="253.8">E</text>
<text x="209.3" y="253.8">F</text>
<text x="246.2" y="253.8">G</text>
<text x="283.3" y="253.8">H</text>
<text x="321" y="253.8">I</text>
<text x="357.7" y="253.8">J</text>
</g>
<g font-size="2.5">
<text x="289.6" y="232.7">FILE NAME:</text>
<text x="353.9" y="232.1">DATE:</text>
<text x="289" y="238.2">DESIGN TITLE:</text>
<text x="289.5" y="243.6">PATH:</text>
<text x="354.1" y="241.5">PAGE:</text>
<text x="289.6" y="248.4">BY:</text>
<text x="295.2" y="248.4">@AUTHOR</text>
<text x="335.4" y="248.6">REV:</text>
<text x="353.9" y="248.6">TIME: 10:16:32 pm</text>
</g>
<g font-size="2.4">
<text x="38.2" y="11">U3(V+)</text>
<text x="316.1" y="13.3">AMPIRE128X64</text>
<text x="26.7" y="23.6">CT_OUT</text>
<text x="43.4" y="23.7">3</text>
<text x="49.2" y="19.1" transform="rotate(-90 49.2 19.1)">7</text>
<text x="141" y="21">PT_IN1</text>
<text x="204.5" y="23.6">PT_OUT</text>
<text x="10.7" y="26.2">U3(NEG IP)</text>
<text x="43.4" y="28.9">2</text>
<text x="59.7" y="26.3">6</text>
<text x="118.2" y="28.6">CT_D</text>
<text x="157.5" y="27.5">PRI_1</text>
<text x="185.2" y="27.5">PT_A</text>
<text x="229.9" y="28.6">CT_IN1</text>
<text x="242.3" y="28.9">1/2</text>
<text x="265.5" y="28.9">8</text>
<text x="49.2" y="35.4" transform="rotate(-90 49.2 35.4)">4</text>
<text x="51.7" y="35.4" transform="rotate(-90 51.7 35.4)">1</text>
<text x="54.3" y="35.4" transform="rotate(-90 54.3 35.4)">5</text>
<text x="160.2" y="31.4">1</text>
<text x="160.2" y="33.9">2</text>
<text x="165.2" y="32.6">PRI_1</text>
<text x="165.2" y="35.1">PRI_2</text>
<text x="176.2" y="35.1">SEC_1</text>
<text x="176.2" y="32.6">SEC_2</text>
<text x="186.7" y="33.9">3</text>
<text x="186.7" y="31.4">4</text>
<text x="249" y="30">IP+</text>
<text x="254.3" y="35.1">FILTER</text>
<text x="255" y="32.6">VIOUT</text>
<text x="257.1" y="30">VCC</text>
<text x="265.5" y="31.4">7</text>
<text x="265.5" y="33.9">6</text>
<text x="280.7" y="31.2">CT_OUT</text>
<text x="57.4" y="37.8">741</text>
<text x="95.9" y="36.5">XOR_2</text>
<text x="157.5" y="40.2">PRI_2</text>
<text x="185.8" y="40.2">GND</text>
<text x="229.9" y="36.3">CT_IN2</text>
<text x="242.3" y="36.4">3/4</text>
<text x="247.5" y="41.6">ACS712ELCTR-20A-T</text>
<text x="249" y="37.7">IP-</text>
<text x="256.9" y="37.7">GND</text>
<text x="265.5" y="36.4">5</text>
<text x="100.4" y="46.4">PF</text>
<text x="141" y="46.4">PT_IN2</text>
<text x="153.3" y="46.9">ZMPT101B</text>
<text x="38.2" y="51.6">U4(V+)</text>
<text x="322.2" y="48.3" transform="rotate(-90 322.2 48.3)">-Vout</text>
<text x="324.7" y="48.3" transform="rotate(-90 324.7 48.3)">RST</text>
<text x="327.2" y="48.3" transform="rotate(-90 327.2 48.3)">DB7</text>
<text x="329.8" y="48.3" transform="rotate(-90 329.8 48.3)">DB6</text>
<text x="332.3" y="48.3" transform="rotate(-90 332.3 48.3)">DB5</text>
<text x="334.9" y="48.3" transform="rotate(-90 334.9 48.3)">DB4</text>
<text x="337.4" y="48.3" transform="rotate(-90 337.4 48.3)">DB3</text>
<text x="339.9" y="48.3" transform="rotate(-90 339.9 48.3)">DB2</text>
<text x="342.5" y="48.3" transform="rotate(-90 342.5 48.3)">DB1</text>
<text x="343.8" y="53.3" transform="rotate(-90 343.8 53.3)">9</text>
<text x="345" y="48.3" transform="rotate(-90 345 48.3)">DB0</text>
<text x="346.4" y="53.3" transform="rotate(-90 346.4 53.3)">8</text>
<text x="347.6" y="48.3" transform="rotate(-90 347.6 48.3)">E</text>
<text x="348.9" y="53.2" transform="rotate(-90 348.9 53.2)">7</text>
<text x="350.1" y="48.3" transform="rotate(-90 350.1 48.3)">R/W</text>
<text x="351.4" y="53.3" transform="rotate(-90 351.4 53.3)">6</text>
<text x="352.6" y="48.3" transform="rotate(-90 352.6 48.3)">RS</text>
<text x="354" y="53.3" transform="rotate(-90 354 53.3)">5</text>
<text x="355.2" y="48.3" transform="rotate(-90 355.2 48.3)">V0</text>
<text x="356.5" y="53.3" transform="rotate(-90 356.5 53.3)">4</text>
<text x="357.7" y="48.3" transform="rotate(-90 357.7 48.3)">VCC</text>
<text x="359.1" y="53.3" transform="rotate(-90 359.1 53.3)">3</text>
<text x="360.3" y="48.3" transform="rotate(-90 360.3 48.3)">GND</text>
<text x="361.6" y="53.2" transform="rotate(-90 361.6 53.2)">2</text>
<text x="362.8" y="48.3" transform="rotate(-90 362.8 48.3)">CS2</text>
<text x="364.1" y="53.3" transform="rotate(-90 364.1 53.3)">1</text>
<text x="365.3" y="48.3" transform="rotate(-90 365.3 48.3)">CS1</text>
<text x="49.1" y="59.7" transform="rotate(-90 49.1 59.7)">7</text>
<text x="75.5" y="54.3">XOR_2</text>
<text x="321" y="54.4" transform="rotate(-90 321 54.4)">18</text>
<text x="323.5" y="54.4" transform="rotate(-90 323.5 54.4)">17</text>
<text x="326" y="54.4" transform="rotate(-90 326 54.4)">16</text>
<text x="328.6" y="54.4" transform="rotate(-90 328.6 54.4)">15</text>
<text x="331.1" y="54.4" transform="rotate(-90 331.1 54.4)">14</text>
<text x="333.7" y="54.4" transform="rotate(-90 333.7 54.4)">13</text>
<text x="336.2" y="54.4" transform="rotate(-90 336.2 54.4)">12</text>
<text x="338.7" y="54.2" transform="rotate(-90 338.7 54.2)">11</text>
<text x="341.3" y="54.4" transform="rotate(-90 341.3 54.4)">10</text>
<text x="26.7" y="64.2">PT_OUT</text>
<text x="43.4" y="64.4">3</text>
<text x="325.8" y="62.2" transform="rotate(-90 325.8 62.2)">D7</text>
<text x="328.4" y="62.2" transform="rotate(-90 328.4 62.2)">D6</text>
<text x="330.9" y="62.2" transform="rotate(-90 330.9 62.2)">A5</text>
<text x="333.5" y="62.2" transform="rotate(-90 333.5 62.2)">A2</text>
<text x="336" y="62.2" transform="rotate(-90 336 62.2)">D11</text>
<text x="338.5" y="62.2" transform="rotate(-90 338.5 62.2)">D10</text>
<text x="341.1" y="62.2" transform="rotate(-90 341.1 62.2)">D9</text>
<text x="343.6" y="62.2" transform="rotate(-90 343.6 62.2)">D8</text>
<text x="346.2" y="62.2" transform="rotate(-90 346.2 62.2)">A4</text>
<text x="351.2" y="62.2" transform="rotate(-90 351.2 62.2)">A3</text>
<text x="361.4" y="62.2" transform="rotate(-90 361.4 62.2)">A0</text>
<text x="363.9" y="62.2" transform="rotate(-90 363.9 62.2)">A1</text>
<text x="10.7" y="66.9">U4(NEG IP)</text>
<text x="43.4" y="69.5">2</text>
<text x="59.7" y="67">6</text>
<text x="118.2" y="69.3">PT_D</text>
<text x="49.2" y="76.1" transform="rotate(-90 49.2 76.1)">4</text>
<text x="51.7" y="76.1" transform="rotate(-90 51.7 76.1)">1</text>
<text x="54.3" y="76.1" transform="rotate(-90 54.3 76.1)">5</text>
<text x="95.9" y="77.2">XOR_2</text>
<text x="277.6" y="77.5" transform="rotate(-90 277.6 77.5)">CAP_3</text>
<text x="57.4" y="78.5">741</text>
<text x="252.6" y="89.4">240</text>
<text x="274.6" y="86.7">NPN</text>
<text x="326.4" y="94.7">PT_D</text>
<text x="8.9" y="97.2">CAP_BANK1</text>
<text x="326.4" y="99.8">CT_D</text>
<text x="348" y="96.1">A</text>
<text x="348" y="101.2">B</text>
<text x="11.6" y="107.5">RL4(C1)</text>
<text x="69.7" y="104.4">47u</text>
<text x="277.6" y="105.4" transform="rotate(-90 277.6 105.4)">CAP_2</text>
<text x="326.4" y="104.9">PF</text>
<text x="348" y="106.3">C</text>
<text x="49.6" y="109.9">CAP_1</text>
<text x="223.8" y="113.7">12</text>
<text x="223.8" y="111.2">13</text>
<text x="232.5" y="113.5">CAP2</text>
<text x="232.5" y="111">CAP3</text>
<text x="348" y="111.3">D</text>
<text x="69.7" y="119.6">33u</text>
<text x="223.8" y="118.8">10</text>
<text x="223.8" y="116.2">11</text>
<text x="232.5" y="118.6">D10</text>
<text x="232.5" y="116">CAP1</text>
<text x="252.6" y="117.3">240</text>
<text x="274.6" y="114.6">NPN</text>
<text x="223.8" y="123.6">8</text>
<text x="223.8" y="121.3">9</text>
<text x="232.5" y="123.4">D8</text>
<text x="232.5" y="121.1">D9</text>
<text x="223.8" y="131.5">6</text>
<text x="223.8" y="129.2">7</text>
<text x="232.5" y="131.3">D6</text>
<text x="232.5" y="129">D7</text>
<text x="8.9" y="135.3">CAP_BANK1</text>
<text x="69.7" y="134.8">47u</text>
<text x="100.4" y="135.3">CAP_BANK2</text>
<text x="153.7" y="132.8">A0</text>
<text x="153.7" y="135.3">A1</text>
<text x="153.7" y="137.9">A2</text>
<text x="160.8" y="135.5">A1</text>
<text x="160.8" y="133">A0</text>
<text x="223.8" y="136.6">4</text>
<text x="223.8" y="134">5</text>
<text x="232.5" y="133.8">D11</text>
<text x="277.6" y="133.4" transform="rotate(-90 277.6 133.4)">CAP_1</text>
<text x="329" y="137.9">PT_OUT</text>
<text x="153.7" y="140.4">A3</text>
<text x="153.7" y="143">A4</text>
<text x="160.8" y="143.2">A4</text>
<text x="160.8" y="140.6">A3</text>
<text x="160.8" y="138.1">A2</text>
<text x="223.8" y="141.6">2</text>
<text x="223.8" y="139.1">3</text>
<text x="229.9" y="144">SM1</text>
<text x="229.9" y="138.9">CT_D</text>
<text x="229.9" y="141.4">PT_D</text>
<text x="274.6" y="142.6">NPN</text>
<text x="329" y="143">CT_OUT</text>
<text x="348" y="139.3">A</text>
<text x="11.6" y="145.6">RL1(C1)</text>
<text x="49.6" y="148">CAP_2</text>
<text x="153.7" y="145.5">A5</text>
<text x="160.8" y="145.7">A5</text>
<text x="223.8" y="146.7">0</text>
<text x="223.8" y="144.2">1</text>
<text x="229.9" y="146.5">SM2</text>
<text x="252.6" y="145.3">240</text>
<text x="348" y="144.4">B</text>
<text x="348" y="149.4">C</text>
<text x="69.7" y="150.1">47u</text>
<text x="165.5" y="154.9">ARDUINO UNO</text>
<text x="348" y="154.5">D</text>
<text x="69.7" y="165.3">33u</text>
<text x="8.9" y="168.4">CAP_BANK1</text>
<text x="11.6" y="176.1">RL2(C1)</text>
<text x="49.6" y="178.5">CAP_3</text>
<text x="69.7" y="180.6">33u</text>
<text x="329" y="188.7">SM1</text>
<text x="340.4" y="190.1">RXD</text>
<text x="69.7" y="195.8">47u</text>
<text x="329" y="193.8">SM2</text>
<text x="340.4" y="195.2">TXD</text>
<text x="54.7" y="203.9">CT_IN1</text>
<text x="168.8" y="199">LOAD1</text>
<text x="340.4" y="200.2">RTS</text>
<text x="74.8" y="204.1">CT_IN2</text>
<text x="340.4" y="205.3">CTS</text>
<text x="168.9" y="212.7">20R1</text>
<text x="194.3" y="212.7">15R1</text>
<text x="219.7" y="212.7">10R1</text>
<text x="245.1" y="212.7">10R1</text>
<text x="82.4" y="216.8">PT_IN1</text>
<text x="118" y="216.8">CAP_BANK1</text>
<text x="19.3" y="222.3">+228</text>
<text x="46" y="222.8">VSINE</text>
<text x="82.4" y="229.5">PT_IN2</text>
<text x="116.7" y="229.5">CAP_BANK2</text>
<text x="170.4" y="233">30mH</text>
<text x="195.8" y="233">60mH</text>
<text x="221.2" y="233">120mH</text>
<text x="246.6" y="233">90mH</text>
<text x="62.2" y="235">+15.2</text>
<text x="168.8" y="247.3">LOAD2</text>
</g>
<g font-size="2.2">
<text x="166.4" y="98.1" transform="rotate(90 166.4 98.1)">Reset BTN</text>
<text x="185.5" y="96.6" transform="rotate(90 185.5 96.6)">ON</text>
<text x="211.8" y="107.5">AREF</text>
<text x="209" y="112.6">PB5/SCK</text>
<text x="168.5" y="116.1">RESET</text>
<text x="200.8" y="117.6">~ PB3/MOSI/OC2A</text>
<text x="208.3" y="114.9">PB4/MISO</text>
<text x="202.9" y="125">PB0/ICP1/CLKO</text>
<text x="205.8" y="122.5">~ PB1/OC1A</text>
<text x="206" y="120.2">~ PB2/OC1B</text>
<text x="178.9" y="127.5" transform="rotate(90 178.9 127.5)">ANALOG IN</text>
<text x="208.6" y="130.3">PD7/AIN1</text>
<text x="168.8" y="136.9">PC1/ADC1</text>
<text x="168.8" y="134.4">PC0/ADC0</text>
<text x="203.4" y="135.4">~ PD5/T1/OC0B</text>
<text x="206.1" y="138">PD4/T0/XCK</text>
<text x="207" y="132.9">~ PD7/AIN1</text>
<text x="168.5" y="142">PC3/ADC3</text>
<text x="168.5" y="139.5">PC2/ADC2</text>
<text x="201.7" y="140.5">~ PD3/INT1/OC2B</text>
<text x="208.7" y="142.8">PD2/INT0</text>
<text x="168.4" y="146.9">PC5/ADC5/SCL</text>
<text x="168.5" y="144.3">PC4/ADC4/SDA</text>
<text x="209" y="147.6">PD0/RXD</text>
<text x="209.1" y="145.1">PD1/TXD</text>
</g>
<g font-size="1.9">
<text x="18.4" y="225.2">AC Volts</text>
<text x="61.3" y="237.9">AC Amps</text>
</g>
<g font-size="1.7">
<text x="190.1" y="129.6" transform="rotate(-90 190.1 129.6)">1121</text>
<text x="191.4" y="138" transform="rotate(-90 191.4 138)">ATMEGA328P-PU</text>
</g>
</svg>
